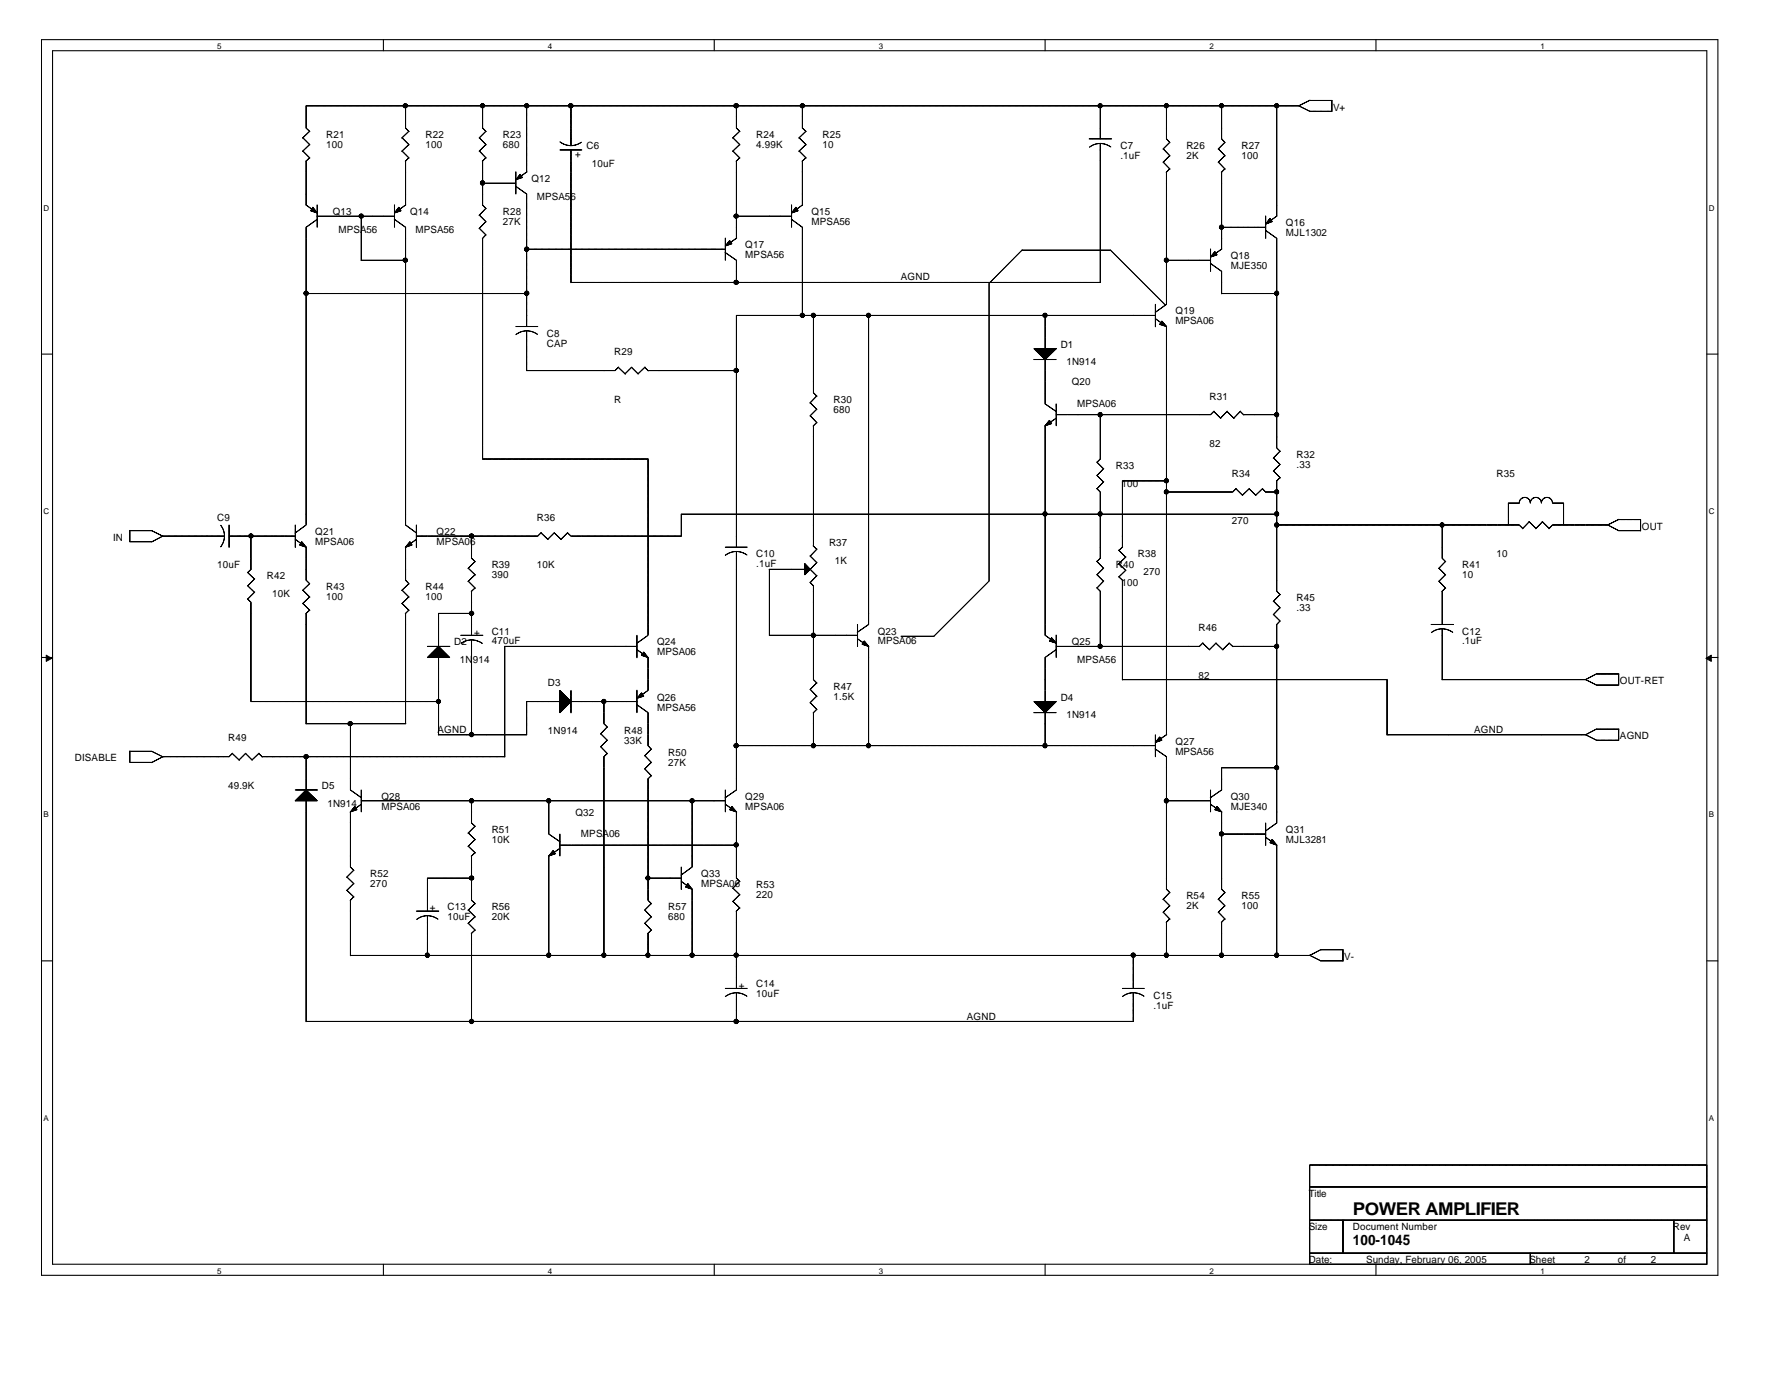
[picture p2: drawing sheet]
<svg xmlns="http://www.w3.org/2000/svg" width="279mm" height="216mm" viewBox="0 0 279 216" stroke-linecap="round" stroke-linejoin="round" font-family="sans-serif">
<g fill="none" stroke="#000" stroke-width=".17">
<path d="M6.5 6.2h262.5v193.5h-262.5zM8.2 7.9h259.1v190h-259.1zM60 6.2v1.7M63.5 16.6v3.4l.6 .6M75.6 16.5v3.5l.5 .6M82.5 16.5v10.4M89.4 16.6v6.2M111.9 6.2v1.7M115.3 16.6v3.4l.6 .6M125.7 16.5v3.5l.6 .6M163.7 6.2v1.7M172.3 16.6v5.1"/>
<path d="M182.7 16.6v5.1l.5 .6M191.3 16.6v5.1l.6 .6M200 16.6v17.2M203.3 16.5l1.8 .9M203.4 16.6h-155.5v3.4l.6 .6M205.1 17.4h3.5M205.1 15.7h3.5M205.2 15.7l-1.8 .9M208.6 15.7v1.8M215.5 6.2v1.7M47.4 21.6l1.1 1.1M47.4 23.6l1.1 1.1"/>
<path d="M47.9 32.1l1.8 1.2M47.9 25.2v6.9M48.5 20.6l-1.1 1M48.5 22.6l-1.1 1.1M48.5 24.7l-.6 .6M49.6 33.8h12.2M49.7 32.1v3.5M49.7 34.3l-1.8 1.3v46.6l-1.7 1.3M56.6 33.8v7M61.7 34.3l1.8 1.3v46.6l1.8 1.3M61.8 32.1v3.5M63 21.6l1.1 1.1"/>
<path d="M63 23.6l1.1 1.1M63.5 25.2v6.9M63.6 32.1l-1.8 1.2M64 20.6l-1.1 1M64 22.6l-1.1 1.1M64 24.7l-.5 .6M75.1 33.7l1 1M75.1 35.8l1 1M75.1 21.6l1 1.1M75.1 23.6l1 1.1M75.6 25.2v6.9l.5 .6M75.6 37.3v34.6"/>
<path d="M75.6 28.7h5.2M76.1 32.6l-1.1 1.1M76.1 34.7l-1.1 1.1M76.1 36.8l-.6 .6M76.1 20.6l-1.1 1M76.1 22.6l-1.1 1.1M76.1 24.7l-.6 .6M80.7 29.2l1.8 1.2v20.7M80.8 26.9v3.5M82.5 39h31.1M82.5 26.9l-1.7 1.2M87.7 22.2l1 .5 .7 .1"/>
<path d="M87.7 23.5h3.5M89.4 23.4v20.9M91.1 22.2l-1 .5-.7 .1M113.6 39.5l1.7 1.2v3.6M113.6 37.3v3.4M114.8 21.6l1.1 1.1M114.8 23.6l1.1 1.1M115.3 25.2v12.1M115.3 33.8h8.7M115.4 37.3l-1.8 1.2M115.8 20.6l-1.1 1M115.8 22.6l-1.1 1.1"/>
<path d="M115.8 24.7l-.5 .6M123.9 34.3l1.8 1.3v13.8M124 32.1v3.5M125.2 21.6l1.1 1.1M125.2 23.6l1.1 1.1M125.7 25.2v6.9M125.7 32.1l-1.7 1.2M126.2 20.6l-1.1 1M126.2 22.6l-1.1 1.1M126.2 24.7l-.6 .6M170.6 21.7h3.5M172.3 22.5l.7 .1 1 .4"/>
<path d="M172.3 22.5l-.7 .1-1 .5M172.3 22.5v21.7M182.2 23.3l1 1.1M182.2 25.4l1 1.1M182.7 26.9v20.7l-1.8 1.3M183.2 22.3l-1.1 1.1M183.2 24.4l-1.1 1M183.2 26.4l-.6 .6M189.6 39v3.5M190.8 23.3l1.1 1.1M190.8 25.4l1.1 1.1M191.3 26.9v12.1"/>
<path d="M191.3 35.6h7M191.4 39l-1.8 1.2M191.8 22.3l-1 1.1M191.8 24.4l-1 1M191.8 26.4l-.5 .6M198.2 36.1l1.8 1.2v32.8l.5 .6M198.2 33.8v3.5M200 33.8l-1.8 1.3M6.5 55.4h1.7M47.9 46h34.6M56.6 40.7h7M80.8 51.1h3.5"/>
<path d="M82.5 51.8l.7 .1 1 .4M82.5 51.8l-.7 .1-1 .5M82.5 51.8v6.3M89.4 44.2h83M96.8 57.5l1.1 1.1M96.9 57.5l-.6 .5h-13.8M98.9 57.5l1.1 1.1M99 57.5l-1.1 1M101 57.5l.5 .6M101 57.5l-1.1 1M101.5 58h13.9M127.4 49.4v12.1l.5 .5"/>
<path d="M136 49.4v48.4l-1.7 1.2M161.9 56.3h3.5M163.7 49.3v5.3M163.7 56.3v6.9l1.8 1.3M181 49.4h-65.7v36.3M181 49.9l1.7 1.3M181 47.6v3.6M182.7 51.1v63.9M182.7 40.7h6.9M189.5 41.2l1.8 1.3v3.5M191.3 46h8.7M267.3 55.4h1.7"/>
<path d="M75.6 71.9h25.9M101.5 71.9v27.6l-1.8 1.2M126.9 63.1l1 1M126.9 65.1l1 1.1M127.4 66.7v18.8M127.9 62l-1.1 1.1M127.9 64.1l-1.1 1M127.9 66.1l-.5 .6M163.7 66.7v32.8M165.4 65.5l-1.8 1.2M165.4 63.2v3.5M171.8 76.5l.5 .5v10.4"/>
<path d="M171.8 74.4l1 1.1M171.8 72.3l1 1.1M172.3 64.9v7M172.4 71.8l-.6 .6M172.9 75.4l-1.1 1.1M172.9 73.3l-1.1 1.1M182.7 75.3h-6.9v10.4M190.1 64.4l1.1 1.1M190.1 64.4l-.5 .5h-24.2M192.2 64.4l1.1 1.1M192.2 64.4l-1 1.1M193.6 76.5l1 1.1"/>
<path d="M193.6 76.5l-.5 .5h-10.4M194.2 64.4l.6 .6M194.3 64.4l-1.1 1.1M194.8 64.9h5.2M195.6 76.5l1.1 1.1M195.7 76.5l-1.1 1M197.7 76.5l.6 .6M197.8 76.5l-1.1 1M198.2 77h1.8M199.4 71.7l1.1 1.1M199.4 73.7l1.1 1.1M200 75.3v17.3l.5 .5"/>
<path d="M200.5 70.6l-1.1 1.1M200.5 72.7l-1.1 1.1M200.5 74.8l-.6 .5M236.2 78.7v3.5M236.2 78.8h1.8M237.9 78.8a.87 .87 0 0 1 .9-.9 .87 .87 0 0 1 .9 .9 .87 .87 0 0 1 .8-.9 .87 .87 0 0 1 .9 .9 .87 .87 0 0 1 .9-.9 .87 .87 0 0 1 .8 .9M243.1 78.8h1.8M244.9 78.7v3.5M20.3 84.8h3.5M20.3 83.1h3.5M20.3 83v1.8M23.8 83.1l1.7 .9"/>
<path d="M34.6 82.2l.5 1 .1 .7M35.2 83.9l-.1 .7-.5 1M35.2 83.9h-9.7l-1.8 1M35.9 82.2v3.5M35.9 83.9h10.3M38.8 93.8l.5 .5v15.5h29.4M38.8 91.7l1.1 1M38.8 89.6l1.1 1.1M39.3 83.9v5.2M39.3 89.1l-.5 .5M39.9 92.7l-1.1 1.1M39.9 90.6l-1.1 1.1"/>
<path d="M46.2 84.4l1.8 1.3M46.2 82.2v3.5M47.4 92.4l1.1 1.1M47.4 94.5l1.1 1.1M47.9 85.7v5.1l.6 .6M47.9 96v17.3M48.5 91.4l-1.1 1M48.5 93.5l-1.1 1M48.5 95.5l-.6 .6M63 92.4l1.1 1.1M63 94.5l1.1 1.1M63.5 85.7v5.1l.6 .6"/>
<path d="M63.5 96v17.3M64 91.4l-1.1 1M64 93.5l-1.1 1M64 95.5l-.5 .6M65.2 84.4l-1.7 1.3M65.2 82.2v3.5M68.7 96v5.2M68.7 96h5.2M72.2 99.5h3.4M73.3 89l1.1 1M73.3 91l1.1 1.1M73.8 83.9v3.5l.6 .6"/>
<path d="M73.8 92.6v6.9M74.4 87.9l-1.1 1.1M74.4 90l-1.1 1M74.4 92.1l-.6 .5M84.7 83.4l1.1 1.1M84.8 83.4l-.6 .5h-19M86.8 83.4l1.1 1.1M86.8 83.4l-1 1M88.9 83.4l.6 .6M88.9 83.4l-1 1M89.4 83.9h17.3M99.8 99.5v3.5"/>
<path d="M113.6 85.7h3.5M115.3 86.3l.7 .1 1 .5M115.3 86.3l-.7 .1-1 .5M115.3 86.3v37.4l-1.7 1.2M120.5 89.1h5.5M120.5 99.5h13.8M120.5 89.1v10.4M126.8 91.2l.6 .5M126.8 89.1l1.1 1.1M126.8 87l1.1 1.1M127.4 85.5l.5 .5M127.4 91.7v14.7l.5 .6"/>
<path d="M127.9 90.1l-1 1.1M127.9 88l-1 1.1M127.9 86l-1 1.1M134.3 97.8v3.4M163.6 99.4l1.8 1.3M165.4 99.4v3.5M171.8 92l.5 .6v8.6M171.8 89.9l1 1.1M171.8 87.9l1 1.1M172.4 87.4l-.6 .5M172.9 91l-1.1 1.1M172.9 88.9l-1.1 1.1"/>
<path d="M175.2 90.3l.6 .5v15.7M175.2 88.2l1.1 1.1M175.2 86.1l1.1 1.1M175.8 85.6l-.6 .6M176.3 89.3l-1.1 1M176.3 87.2l-1.1 1M199.4 94.1l1.1 1.1M199.4 96.2l1.1 1.1M200 97.8v31l-1.8 1.3M200 82.2h37.9M200 80.5h-93.3v3.5M200.5 93.1l-1.1 1.1"/>
<path d="M200.5 95.1l-1.1 1.1M200.5 97.2l-.6 .6M224.1 97.8h3.5M225.4 89l1 1M225.4 91l1 1.1M225.9 98.4l.7 .1 .9 .5M225.9 98.4l-.8 .1-.9 .5M225.9 82.2v5.2l.5 .6M225.9 92.6v5.2M225.9 98.4v8.1M226.4 87.9l-1.1 1.1M226.4 90l-1.1 1"/>
<path d="M226.4 92.1l-.6 .5M237.9 82.2l.6 .5M239.5 81.6l1.1 1.1M239.5 81.7l-1.1 1.1M241.5 81.6l1.1 1.1M241.6 81.7l-1.1 1.1M251.7 82.2l1.8 .9M251.8 82.2h-8.7l-.5 .6M253.5 83.1h3.4M253.5 81.3h3.5M253.6 81.3l-1.8 .9M256.9 81.3v1.8"/>
<path d="M6.5 102.9h1.7M20.3 119.4h3.5M20.3 117.6v1.8M20.3 117.6h3.5M23.8 117.6l1.7 .9M36.4 118l1.1 1M36.4 117.9l-.5 .6h-10.4l-1.8 .9M38.5 118l1 1M38.5 117.9l-1.1 1.1M40.5 118l.6 .5M40.6 117.9l-1.1 1.1M41 118.5h38.1"/>
<path d="M47.9 113.3h15.7M47.9 118.4v5.3M54.9 113.3v10.4l1.7 1.2M66.9 101.2h3.6M68.7 102.9v12.1M73.8 100.2l.8 .1 .9 .4M73.8 100.2l-.7 .1-.9 .4M73.8 100.2v14.9M79 101.2h20.8M79.1 101.2v17.3M82.5 109.8h5.2M82.5 109.8v5.2h-13.9"/>
<path d="M89.4 109.8h10.4M89.4 108.1v3.5M94.1 114.9l1 1M94.1 116.9l1 1.1M94.6 109.8v3.5l.5 .6M94.6 118.5v31.1M95.1 113.8l-1.1 1.1M95.1 115.9l-1.1 1M95.1 118l-.6 .5M99.7 110.3l1.8 1.3v5.1l.5 .6M99.8 108.1v3.5M99.8 101.7l1.7 1.3"/>
<path d="M101 118.3l1 1.1M101.5 102.9v5.2M101.5 108.1l-1.7 1.2M102 117.3l-1.1 1M102 119.4l-1.1 1M115.3 116.7h65.7M126.9 107.9l1 1.1M126.9 110l1 1.1M127.4 111.6v5.2M127.9 106.9l-1.1 1.1M127.9 109l-1.1 1M127.9 111.1l-.5 .5"/>
<path d="M134.3 100l1.8 1.2M136 101.2v15.6M161.9 111.6h3.5M163.7 111.6v5.2M165.5 101.7l-1.8 1.2v7M175.8 106.4h41.5M180.9 117.2l1.8 1.3v20.7l.5 .6M181 115v3.5M182.7 115l-1.7 1.2M188.4 100.7l1.1 1.1M188.4 100.7l-.5 .5h-22.5M190.4 100.7l1.1 1.1"/>
<path d="M190.5 100.7l-1.1 1M192.5 100.7l.6 .5M192.5 100.7l-1 1M193.1 101.2h6.9M217.2 106.4v8.6M248.3 115l1.7 .9M248.3 106.4l1.7 .9M250 115.9h3.5M250 107.3h3.5M250 114.2h3.6M250 105.5h3.6M250.1 114.1l-1.8 .9h-31.1"/>
<path d="M250.1 105.5l-1.8 .9h-22.5M253.5 105.5v1.8M253.5 114.2v1.7M267.3 102.9h1.7M46.2 123.7h3.5M47.9 125.3v34.7M54.3 137.3l1.1 1.1M54.3 139.4l1.1 1M54.9 127.1v8.6l.5 .6M55.4 136.3l-1.1 1.1M55.4 138.3l-1.1 1.1M56.6 125.4h57"/>
<path d="M56.6 125.9l-1.8 1.3M56.6 123.7v3.5M66.9 137.5h7M66.9 137.4v5.3M73.3 130.4l1.1 1.1M73.3 132.5l1.1 1M73.8 125.4v3.4l.6 .6M73.8 134v7l.6 .5M74.4 129.4l-1.1 1.1M74.4 131.4l-1.1 1.1M74.4 133.5l-.6 .6M86 125.3v5.3l1.7 1.2"/>
<path d="M86 134v15.6M87.7 132.8l-1.8 1.3M87.7 130.6v3.5M87.7 132.3h27.7M101 120.4l1 1.1M101.5 121.9v19.1l.5 .5M101.5 137.5h5.2M102 121.4l-.6 .6M106.7 138l1.7 1.3M106.7 135.7v3.6M108.4 125.4v10.3l-1.7 1.3M108.4 139.2v10.4"/>
<path d="M113.6 125.9l1.8 1.3M113.6 123.7v3.5M114.8 139l1.1 1.1M115.3 127.1v10.4l.6 .5M115.8 138l-1.1 1.1M182.7 125.4h6.9M183.2 139.7l-1.1 1.1M189.6 123.7v3.5M189.6 125.9l1.8 1.3M191.3 127.1v12.1l.6 .6M191.3 130.6h6.9M191.8 139.7l-1 1.1"/>
<path d="M198.2 131.1l1.8 1.3M198.2 128.8v3.6M200 132.3v17.3M200 120.2h-8.7v3.5l-1.8 1.2M6.5 150.4h1.7M47.9 159.9h129.6M54.9 141v8.6M54.9 149.6h150.3M55.4 140.4l-.6 .6M65.2 142.6h3.5M66.9 143.4l.7 .1 1 .4M66.9 143.4l-.7 .1-.9 .5"/>
<path d="M66.9 143.4v6.2M73.3 142.5l1.1 1.1M73.3 144.6l1.1 1.1M73.8 146.1v13.9M74.4 141.5l-1.1 1M74.4 143.5l-1.1 1.1M74.4 145.6l-.6 .6M101 142.5l1 1.1M101 144.6l1 1.1M101.5 146.1v3.5M102 141.5l-1.1 1M102 143.5l-1.1 1.1"/>
<path d="M102 145.6l-.6 .6M113.6 154.8h3.5M114.8 141.1l1.1 1.1M115.3 155.4l.7 .1 1 .5M115.3 155.4l-.7 .1-1 .5M115.3 142.6v12.2M115.3 155.4v4.5M115.8 140.1l-1.1 1.1M115.8 142.1l-.5 .6M175.8 154.8h3.5M177.5 155.4l.7 .1 1 .5M177.5 155.4l-.7 .1-1 .5"/>
<path d="M177.5 149.5v5.3M177.5 155.4v4.5M182.2 140.8l1 1M182.2 142.8l1 1.1M182.7 144.4v5.2M183.2 141.8l-1.1 1.1M183.2 143.9l-.6 .5M190.8 140.8l1.1 1M190.8 142.8l1.1 1.1M191.3 144.4v5.2M191.8 141.8l-1 1.1M191.8 143.9l-.5 .5"/>
<path d="M205.1 149.5l1.8 .9M206.8 150.4h3.5M206.9 148.7h3.5M206.9 148.7l-1.8 .9M210.3 148.7v1.8M267.3 150.4h1.7M60 197.9v1.8M111.9 197.9v1.8M163.7 197.9v1.8M205.1 185.8h62.2M205.1 191h62.2M205.1 196.2h62.2"/>
<path d="M210.3 191v5.2M215.5 197.9v1.8M239.7 196.2v1.7M262.1 191v5.2M267.3 182.4h-62.2v15.5"/>
</g>
<g fill="#000" stroke="#000" stroke-width=".16">
<path d="M7.2 102.6l.9 .5-.9 .4z" fill-rule="evenodd"/>
<path d="M267.2 103.1l.8-.5v.9z" fill-rule="evenodd"/>
</g>
<path d="M160.1 39.2h13.8M160.1 39.1l-5.2 5.3M173.9 39.2l8.7 8.6M154.9 44.3v46.7M141.1 99.6h5.2M154.9 90.9l-8.6 8.7" fill="none" stroke="#000" stroke-width=".16"/>
<g fill="#000" stroke="#000" stroke-width=".17">
<path d="M49 32.5l.7 .8-1-.3z" fill-rule="evenodd"/>
<path d="M62.5 32.5l.3 .5-1 .3z" fill-rule="evenodd"/>
<path d="M81.5 27.3l.3 .5-1 .3z" fill-rule="evenodd"/>
<path d="M114.3 37.7l.3 .5-1 .3z" fill-rule="evenodd"/>
<path d="M124.6 32.5l.4 .5-1 .3z" fill-rule="evenodd"/>
<path d="M198.9 34.2l.3 .5-1 .4z" fill-rule="evenodd"/>
<path d="M161.9 54.6h3.5l-1.7 1.7z" fill-rule="evenodd"/>
<path d="M182 50.3l.7 .8-1.1-.3z" fill-rule="evenodd"/>
<path d="M190.3 39.4l.3 .5-1 .3z" fill-rule="evenodd"/>
<path d="M164.4 65.8l.3 .5-1 .4z" fill-rule="evenodd"/>
<path d="M47.3 84.8l.6 .9-1-.4z" fill-rule="evenodd"/>
<path d="M64.2 84.8l.3 .5-1 .4z" fill-rule="evenodd"/>
<path d="M126 88.2l.9 .9-.9 .9z" fill-rule="evenodd"/>
<path d="M68.7 101.2l1.7 1.7h-3.5z" fill-rule="evenodd"/>
<path d="M87.7 108.1l1.7 1.7-1.7 1.8z" fill-rule="evenodd"/>
<path d="M100.5 108.5l.3 .5-1 .3z" fill-rule="evenodd"/>
<path d="M100.8 102.1l.7 .8-1-.3z" fill-rule="evenodd"/>
<path d="M135.4 100.4l.6 .8-1-.3z" fill-rule="evenodd"/>
<path d="M161.9 109.8h3.5l-1.7 1.8z" fill-rule="evenodd"/>
<path d="M164.7 99.8l.7 .9-1-.3z" fill-rule="evenodd"/>
<path d="M181.6 115.4l.4 .5-1 .3z" fill-rule="evenodd"/>
<path d="M46.2 125.4l1.7-1.7 1.8 1.7z" fill-rule="evenodd"/>
<path d="M55.6 126.3l.3 .5-1 .3z" fill-rule="evenodd"/>
<path d="M86.6 133.2l.4 .5-1 .3z" fill-rule="evenodd"/>
<path d="M107.7 138.3l.7 .9-1-.3z" fill-rule="evenodd"/>
<path d="M114.6 126.3l.7 .8-1-.3z" fill-rule="evenodd"/>
<path d="M190.6 126.3l.7 .8-1-.3z" fill-rule="evenodd"/>
<path d="M199.2 131.4l.8 .9-1.1-.4z" fill-rule="evenodd"/>
<circle cx="63.5" cy="16.6" r=".33"/>
<circle cx="75.6" cy="16.6" r=".32"/>
<circle cx="82.5" cy="16.6" r=".33"/>
<circle cx="89.4" cy="16.6" r=".33"/>
<circle cx="115.3" cy="16.6" r=".33"/>
<circle cx="125.7" cy="16.6" r=".33"/>
<circle cx="172.3" cy="16.6" r=".32"/>
<circle cx="182.7" cy="16.6" r=".32"/>
<circle cx="191.3" cy="16.6" r=".32"/>
<circle cx="199.9" cy="16.6" r=".32"/>
<circle cx="56.6" cy="33.8" r=".33"/>
<circle cx="75.6" cy="28.6" r=".33"/>
<circle cx="82.5" cy="39" r=".33"/>
<circle cx="115.3" cy="33.8" r=".33"/>
<circle cx="191.3" cy="35.6" r=".32"/>
<circle cx="47.9" cy="45.9" r=".33"/>
<circle cx="63.5" cy="40.7" r=".33"/>
<circle cx="82.5" cy="45.9" r=".33"/>
<circle cx="115.3" cy="44.2" r=".33"/>
<circle cx="115.3" cy="58" r=".33"/>
<circle cx="125.7" cy="49.4" r=".33"/>
<circle cx="127.4" cy="49.4" r=".32"/>
<circle cx="136" cy="49.4" r=".32"/>
<circle cx="163.7" cy="49.4" r=".32"/>
<circle cx="182.7" cy="40.7" r=".32"/>
<circle cx="199.9" cy="45.9" r=".33"/>
<circle cx="172.3" cy="64.9" r=".33"/>
<circle cx="182.7" cy="77" r=".32"/>
<circle cx="182.7" cy="75.3" r=".32"/>
<circle cx="199.9" cy="64.9" r=".33"/>
<circle cx="199.9" cy="77" r=".32"/>
<circle cx="39.3" cy="83.9" r=".33"/>
<circle cx="73.9" cy="83.9" r=".33"/>
<circle cx="73.9" cy="96" r=".33"/>
<circle cx="127.4" cy="99.5" r=".33"/>
<circle cx="163.6" cy="80.5" r=".33"/>
<circle cx="172.3" cy="80.5" r=".33"/>
<circle cx="199.9" cy="80.5" r=".33"/>
<circle cx="199.9" cy="82.2" r=".33"/>
<circle cx="225.8" cy="82.2" r=".33"/>
<circle cx="48" cy="118.5" r=".33"/>
<circle cx="54.9" cy="113.3" r=".33"/>
<circle cx="68.7" cy="109.8" r=".32"/>
<circle cx="73.9" cy="115" r=".33"/>
<circle cx="94.6" cy="109.8" r=".32"/>
<circle cx="115.3" cy="116.7" r=".33"/>
<circle cx="127.4" cy="116.7" r=".33"/>
<circle cx="136" cy="116.7" r=".33"/>
<circle cx="163.6" cy="116.7" r=".33"/>
<circle cx="172.3" cy="101.2" r=".32"/>
<circle cx="199.9" cy="101.2" r=".32"/>
<circle cx="73.9" cy="125.4" r=".33"/>
<circle cx="73.9" cy="137.5" r=".33"/>
<circle cx="85.9" cy="125.4" r=".33"/>
<circle cx="101.5" cy="137.5" r=".32"/>
<circle cx="108.4" cy="125.4" r=".33"/>
<circle cx="115.3" cy="132.3" r=".33"/>
<circle cx="182.7" cy="125.4" r=".33"/>
<circle cx="191.3" cy="130.6" r=".32"/>
<circle cx="199.9" cy="120.2" r=".32"/>
<circle cx="66.9" cy="149.5" r=".33"/>
<circle cx="73.9" cy="159.9" r=".33"/>
<circle cx="85.9" cy="149.5" r=".33"/>
<circle cx="94.6" cy="149.5" r=".33"/>
<circle cx="101.5" cy="149.5" r=".33"/>
<circle cx="108.4" cy="149.5" r=".33"/>
<circle cx="115.3" cy="149.5" r=".33"/>
<circle cx="115.3" cy="159.9" r=".33"/>
<circle cx="177.5" cy="149.5" r=".33"/>
<circle cx="182.7" cy="149.5" r=".33"/>
<circle cx="191.3" cy="149.5" r=".33"/>
<circle cx="199.9" cy="149.5" r=".33"/>
</g>
<text font-size="2.8" x="211.9" y="190.3">POWER AMPLIFIER</text>
<text font-size="2.2" x="211.9" y="195">100-1045</text>
<g font-size="1.6">
<text x="208.8" y="17.3">V+</text>
<text x="51.1" y="21.6">R21</text>
<text x="51.1" y="23.2">100</text>
<text x="66.6" y="21.6">R22</text>
<text x="66.6" y="23.2">100</text>
<text x="78.7" y="21.6">R23</text>
<text x="78.7" y="23.2">680</text>
<text x="91" y="23.8" transform="rotate(-180 91 23.8)">+</text>
<text x="91.9" y="23.3">C6</text>
<text x="118.4" y="21.6">R24</text>
<text x="118.4" y="23.2">4.99K</text>
<text x="128.8" y="21.6">R25</text>
<text x="128.8" y="23.2">10</text>
<text x="175.5" y="23.3">C7</text>
<text x="185.8" y="23.3">R26</text>
<text x="194.4" y="23.3">R27</text>
<text x="83.2" y="28.5">Q12</text>
<text x="92.7" y="26.1">10uF</text>
<text x="175.5" y="24.9">.1uF</text>
<text x="185.8" y="24.9">2K</text>
<text x="194.4" y="24.9">100</text>
<text x="52.1" y="33.7">Q13</text>
<text x="64.2" y="33.7">Q14</text>
<text x="78.7" y="33.7">R28</text>
<text x="78.7" y="35.3">27K</text>
<text x="84.1" y="31.3">MPSA56</text>
<text x="127.1" y="33.7">Q15</text>
<text x="127.1" y="35.3">MPSA56</text>
<text x="201.4" y="35.4">Q16</text>
<text x="53" y="36.4">MPSA56</text>
<text x="65.1" y="36.4">MPSA56</text>
<text x="116.7" y="38.9">Q17</text>
<text x="116.7" y="40.4">MPSA56</text>
<text x="192.7" y="40.6">Q18</text>
<text x="201.4" y="37">MJL1302</text>
<text x="141.1" y="43.9">AGND</text>
<text x="192.7" y="42.2">MJE350</text>
<text x="85.6" y="52.7">C8</text>
<text x="184.1" y="49.2">Q19</text>
<text x="184.1" y="50.8">MPSA06</text>
<text x="85.6" y="54.3">CAP</text>
<text x="96.2" y="55.6">R29</text>
<text x="166.1" y="54.4">D1</text>
<text x="167" y="57.2">1N914</text>
<text x="96.2" y="63.1">R</text>
<text x="130.6" y="63.1">R30</text>
<text x="130.6" y="64.6">680</text>
<text x="167.9" y="60.3">Q20</text>
<text x="168.7" y="63.8">MPSA06</text>
<text x="189.4" y="62.6">R31</text>
<text x="189.4" y="70">82</text>
<text x="203.1" y="71.7">R32</text>
<text x="174.8" y="73.4">R33</text>
<text x="175.6" y="76.2">100</text>
<text x="192.9" y="74.6">R34</text>
<text x="203.1" y="73.3">.33</text>
<text x="234.4" y="74.6">R35</text>
<text x="34" y="81.5">C9</text>
<text x="49.4" y="83.8">Q21</text>
<text x="68.4" y="83.8">Q22</text>
<text x="84.1" y="81.5">R36</text>
<text x="192.9" y="82.1">270</text>
<text x="257.1" y="82.9">OUT</text>
<text x="17.7" y="84.7">IN</text>
<text x="34" y="89">10uF</text>
<text x="49.4" y="85.3">MPSA06</text>
<text x="68.4" y="85.3">MPSA06</text>
<text x="77" y="89">R39</text>
<text x="84.1" y="89">10K</text>
<text x="118.4" y="87.2">C10</text>
<text x="118.4" y="88.8">.1uF</text>
<text x="129.8" y="85.5">R37</text>
<text x="130.7" y="88.3">1K</text>
<text x="174.8" y="89">R40</text>
<text x="178.2" y="87.2">R38</text>
<text x="229" y="89">R41</text>
<text x="234.4" y="87.2">10</text>
<text x="41.8" y="90.7">R42</text>
<text x="42.6" y="93.5">10K</text>
<text x="51.1" y="92.4">R43</text>
<text x="51.1" y="94">100</text>
<text x="66.6" y="92.4">R44</text>
<text x="66.6" y="94">100</text>
<text x="77" y="90.6">390</text>
<text x="175.6" y="91.7">100</text>
<text x="179.1" y="90">270</text>
<text x="203.1" y="94.1">R45</text>
<text x="203.1" y="95.7">.33</text>
<text x="229" y="90.6">10</text>
<text x="71.1" y="101">D2</text>
<text x="74.3" y="99.5">+</text>
<text x="77" y="99.4">C11</text>
<text x="77" y="100.9">470uF</text>
<text x="102.9" y="101">Q24</text>
<text x="137.5" y="99.4">Q23</text>
<text x="137.5" y="100.9">MPSA06</text>
<text x="167.9" y="101">Q25</text>
<text x="187.7" y="98.8">R46</text>
<text x="229" y="99.4">C12</text>
<text x="229" y="100.9">.1uF</text>
<text x="72" y="103.8">1N914</text>
<text x="85.8" y="107.4">D3</text>
<text x="102.9" y="102.6">MPSA06</text>
<text x="130.6" y="108">R47</text>
<text x="168.7" y="103.8">MPSA56</text>
<text x="187.7" y="106.3">82</text>
<text x="253.7" y="107.1">OUT-RET</text>
<text x="102.9" y="109.7">Q26</text>
<text x="102.9" y="111.3">MPSA56</text>
<text x="130.6" y="109.5">1.5K</text>
<text x="166.1" y="109.7">D4</text>
<text x="167" y="112.5">1N914</text>
<text x="11.7" y="119.2">DISABLE</text>
<text x="35.7" y="116.1">R49</text>
<text x="68.5" y="114.7">AGND</text>
<text x="85.8" y="114.9">1N914</text>
<text x="97.7" y="114.9">R48</text>
<text x="97.7" y="116.5">33K</text>
<text x="104.6" y="118.3">R50</text>
<text x="104.6" y="119.9">27K</text>
<text x="184.1" y="116.6">Q27</text>
<text x="184.1" y="118.2">MPSA56</text>
<text x="230.9" y="114.7">AGND</text>
<text x="253.7" y="115.7">AGND</text>
<text x="35.7" y="123.5">49.9K</text>
<text x="50.4" y="123.5">D5</text>
<text x="59.7" y="125.3">Q28</text>
<text x="116.7" y="125.3">Q29</text>
<text x="192.7" y="125.3">Q30</text>
<text x="51.3" y="126.3">1N914</text>
<text x="59.7" y="126.8">MPSA06</text>
<text x="77" y="130.4">R51</text>
<text x="77" y="132">10K</text>
<text x="90.1" y="127.7">Q32</text>
<text x="91" y="131.1">MPSA06</text>
<text x="116.7" y="126.8">MPSA06</text>
<text x="192.7" y="126.8">MJE340</text>
<text x="201.4" y="130.4">Q31</text>
<text x="201.4" y="132">MJL3281</text>
<text x="58" y="137.3">R52</text>
<text x="109.8" y="137.3">Q33</text>
<text x="58" y="138.9">270</text>
<text x="67.3" y="142.7">+</text>
<text x="70.1" y="142.5">C13</text>
<text x="77" y="142.5">R56</text>
<text x="104.6" y="142.5">R57</text>
<text x="109.8" y="138.9">MPSA06</text>
<text x="118.4" y="139.1">R53</text>
<text x="118.4" y="140.6">220</text>
<text x="185.8" y="140.8">R54</text>
<text x="185.8" y="142.4">2K</text>
<text x="194.4" y="140.8">R55</text>
<text x="194.4" y="142.4">100</text>
<text x="70.1" y="144.1">10uF</text>
<text x="77" y="144.1">20K</text>
<text x="104.6" y="144.1">680</text>
<text x="115.7" y="154.8">+</text>
<text x="118.4" y="154.6">C14</text>
<text x="210.5" y="150.3">V-</text>
<text x="118.4" y="156.2">10uF</text>
<text x="151.4" y="159.6">AGND</text>
<text x="180.6" y="156.3">C15</text>
<text x="180.6" y="157.9">.1uF</text>
<text x="205" y="187.4">Title</text>
<text x="205" y="192.6">Size</text>
<text x="205" y="197.8">Date:</text>
<text x="211.9" y="192.6">Document Number</text>
<text x="214" y="197.8">Sunday, February 06, 2005</text>
<text x="239.5" y="197.8">Sheet</text>
<text x="248.2" y="197.8">2</text>
<text x="253.4" y="197.8">of</text>
<text x="258.5" y="197.8">2</text>
<text x="262" y="192.6">Rev</text>
<text x="263.7" y="194.4">A</text>
</g>
<g font-size="1.3">
<text x="34" y="7.7">5</text>
<text x="85.8" y="7.7">4</text>
<text x="137.6" y="7.7">3</text>
<text x="189.4" y="7.7">2</text>
<text x="241.3" y="7.7">1</text>
<text x="6.8" y="33">D</text>
<text x="267.6" y="33">D</text>
<text x="6.8" y="80.5">C</text>
<text x="267.6" y="80.5">C</text>
<text x="6.8" y="128">B</text>
<text x="267.6" y="128">B</text>
<text x="6.8" y="175.5">A</text>
<text x="267.6" y="175.5">A</text>
<text x="34" y="199.4">5</text>
<text x="85.8" y="199.4">4</text>
<text x="137.6" y="199.4">3</text>
<text x="189.4" y="199.4">2</text>
<text x="241.3" y="199.4">1</text>
</g>
</svg>
